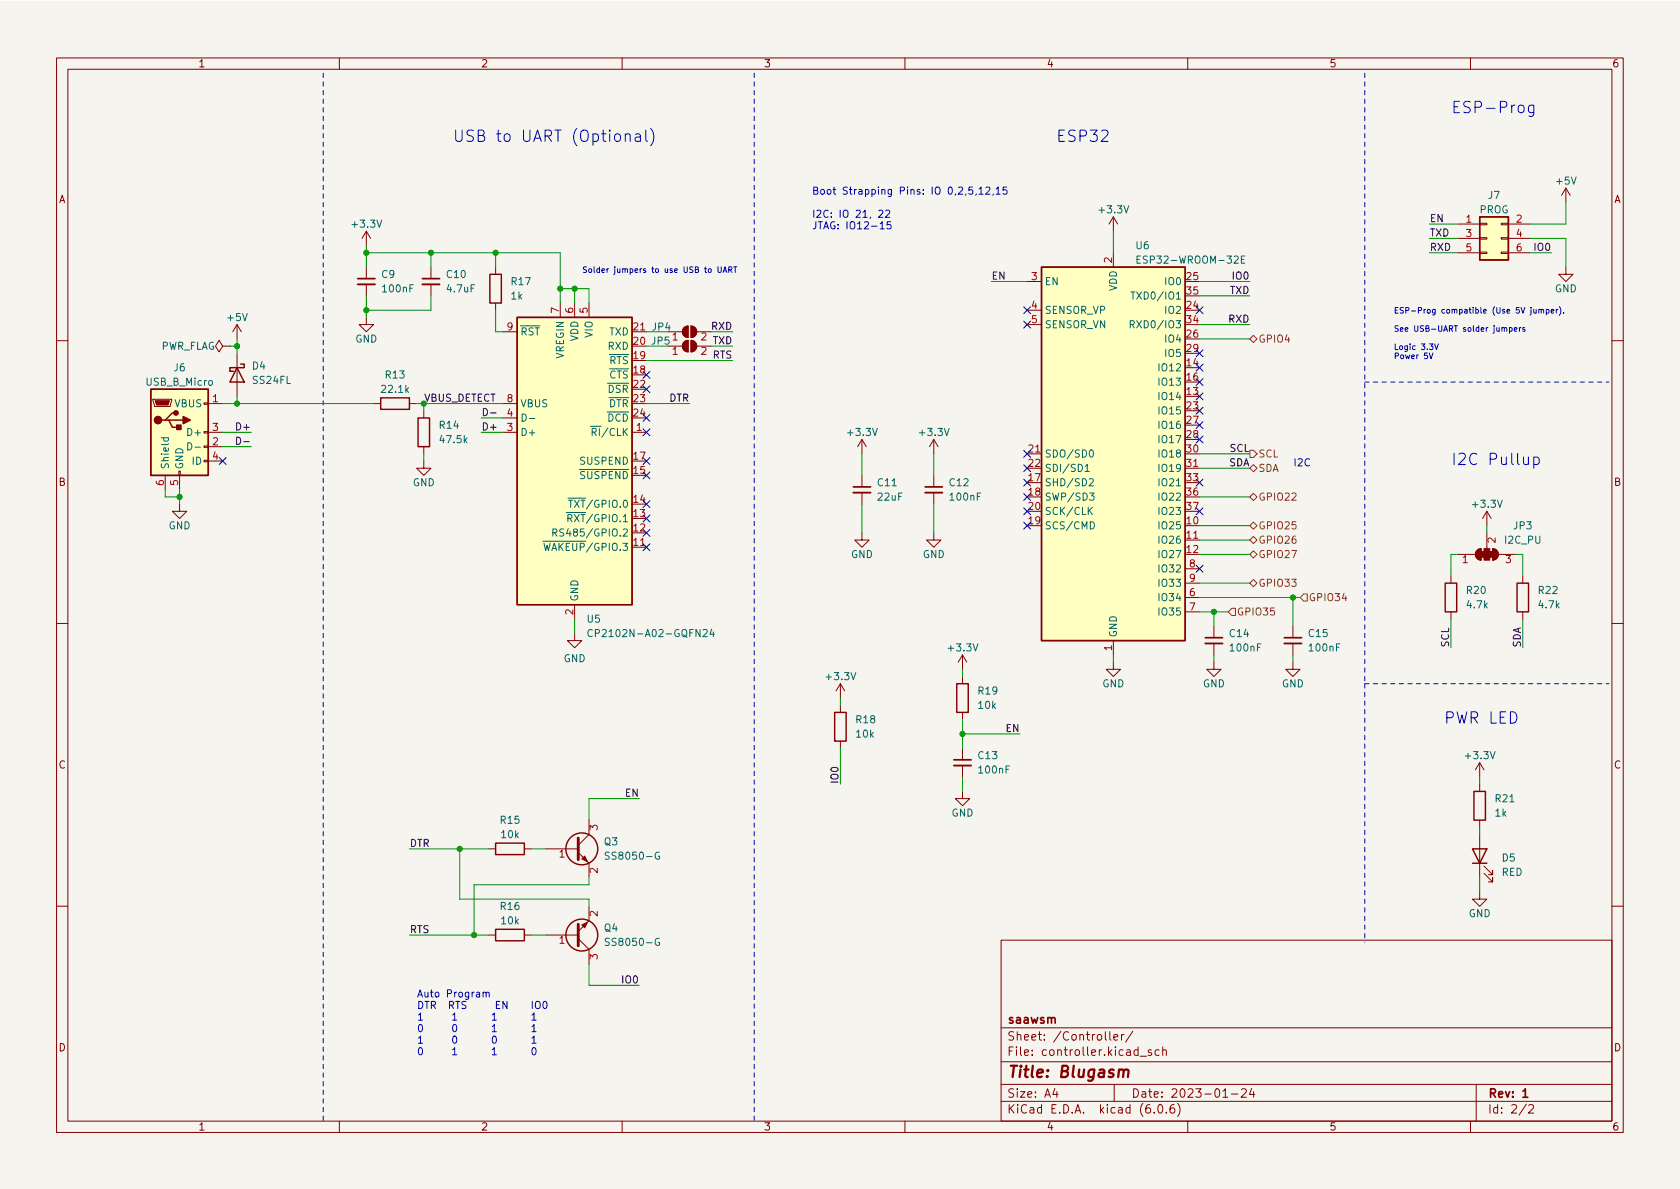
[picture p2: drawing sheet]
<svg xmlns="http://www.w3.org/2000/svg" width="297mm" height="210mm" viewBox="0 0 297 210" stroke-linecap="round" stroke-linejoin="round" font-family="sans-serif">
<path d="M0 .2h297v210.1h-297z" fill="#f5f4ef" stroke="#f5f4ef" stroke-width=".18"/>
<g fill="none" stroke="#840000" stroke-width=".18">
<path d="M10 10.2h277v190.1h-277zM12 12.2h273v186.1h-273zM60 10.2v2M110 10.2v2M160 10.2v2M210 10.2v2M260 10.2v2M196.8 38.3v2.6M196.8 38.3l-.7 1.3M196.8 38.3l.8 1.3M257.8 39.6h3.8M261.6 39.5h1.3v.2h-1.3z"/>
<path d="M265.4 39.5h1.3v.2h-1.3zM266.7 39.6h3.8M276.9 33.3l-.8 1.2M276.9 33.3v2.5M276.9 33.3l.7 1.2M41.9 57.4v2.5M41.9 57.4l-.8 1.3M41.9 57.4l.8 1.3M64.8 56.1v1.3h1.2l-1.2 1.3-1.3-1.3h1.3M64.8 40.9l-.8 1.3M64.8 40.9v2.5M64.8 47.2v2.1"/>
<path d="M64.8 50.3v2M64.8 40.9l.7 1.3M76.2 47.2v2.1M76.2 50.3v2M87.6 47.2v1.3M87.6 53.6v1.3M88.9 58.7h2.5M99.1 53.6v2.5M101.6 53.6v2.5M104.1 53.6v2.5M111.8 58.7h2.5M118.1 58.7h2.5"/>
<path d="M120.9 58l.8-.3v2a1.02 1.02 0 0 1-1-.6 1.02 1.02 0 0 1 .2-1.1zM122.2 57.7a1.02 1.02 0 0 1 1 1 1.02 1.02 0 0 1-1 1zM123.2 58.7h2.5M181.6 49.8h2.5M181.6 54.9h2.5M181.6 57.4h2.5M196.8 44.7v2.5M257.8 42.2h3.8M257.8 44.7h3.8M261.6 44.6h1.3v.2h-1.3zM261.6 42h1.3v.3h-1.3zM265.4 44.6h1.3v.2h-1.3z"/>
<path d="M265.4 42h1.3v.3h-1.3zM266.7 42.2h3.8M266.7 44.7h3.8M276.9 47.2v1.3h1.2l-1.2 1.3-1.3-1.3h1.3M10 60.2h2M27.1 70.6h3.3v.3l-.3 1h-2.8zM36.1 78.9h.7v.2h-.7zM36.1 76.3h.7v.3h-.7zM36.1 71.2h.7v.3h-.7zM36.8 76.4h2.6M36.8 71.4h2.6M36.8 79h2.6"/>
<path d="M39.4 61.2l-.7-1-.6 1 .6 1 .7-1h1.2M40.6 61.2h.1M41.9 62.5v7.6M66 71.4h1.3M72.4 71.4h1.3M74.9 72.6v1.3M74.9 79v1.3M88.9 76.4h2.5M88.9 73.9h2.5M88.9 71.4h2.5M111.8 76.4h2.5M118.1 61.2h2.5"/>
<path d="M120.9 60.5l.8-.3v2a1.02 1.02 0 0 1-1-.6 1.02 1.02 0 0 1 .2-1.1zM122.2 60.2a1.02 1.02 0 0 1 1 1 1.02 1.02 0 0 1-1 1zM123.2 61.2h2.5M152.4 77.7v2.6M152.4 77.7l-.8 1.3M152.4 77.7l.8 1.3M165.1 77.7v2.6M165.1 77.7l-.8 1.3M165.1 77.7l.8 1.3M285 60.2h2M29.2 84.1v2.5M31.6 83.3h.3v.8h-.3z"/>
<path d="M31.7 89.1v1.3h1.3l-1.3 1.3-1.2-1.3h1.2M31.7 84.1v2.5M36.1 81.4h.7v.3h-.7zM36.8 81.5h2.6M74.9 81.5v1.3h1.3l-1.3 1.3-1.2-1.3h1.2M111.8 96.8h2.5M152.4 94.2v1.3h1.3l-1.3 1.3-1.3-1.3h1.3M152.4 84.1v2M152.4 87.1v2M165.1 94.2v1.3h1.3l-1.3 1.3-1.3-1.3h1.3M165.1 84.1v2M165.1 87.1v2"/>
<path d="M181.6 80.3h2.5M209.5 95.5h2.6M209.5 82.8h2.6M257.8 98h3.1M261.2 97.3l.7-.3v2.1a1.02 1.02 0 0 1-1-.7 1.02 1.02 0 0 1 .3-1.1zM262.9 90.4l-.8 1.3M262.9 90.4v2.6M262.9 94.2v2.8M262.9 90.4l.8 1.3M263.9 97a1.02 1.02 0 0 1 1 1 1.02 1.02 0 0 1-1 1.1zM264.9 98h3.1M10 110.2h2"/>
<path d="M101.6 112v1.3h1.3l-1.3 1.2-1.3-1.2h1.3M101.6 106.9v2.6M170.2 115.8v2.6M170.2 119.6v1.3M170.2 115.8l-.8 1.3M170.2 115.8l.7 1.3M196.8 117.1v1.3h1.3l-1.3 1.2-1.2-1.2h1.2M196.8 113.3v2.5M209.5 105.7h2.6M209.5 108.2h2.6M209.5 100.6h2.6M209.5 103.1h2.6"/>
<path d="M214.6 117.1v1.3h-1.2l1.2 1.2 1.3-1.2h-1.3M214.6 110.7v2.1M214.6 113.8v2M228.6 117.1v1.3h-1.3l1.3 1.2 1.3-1.2h-1.3M228.6 110.7v2.1M228.6 113.8v2M256.5 101.8v1.3M256.5 108.2v1.3M269.2 101.8v1.3M269.2 108.2v1.3M285 110.2h2M148.6 120.9l-.8 1.3"/>
<path d="M148.6 120.9v2.5M148.6 124.7v1.3M148.6 131.1v1.2M148.6 120.9l.8 1.3M170.2 139.9v1.3h1.2l-1.2 1.3-1.3-1.3h1.3M170.2 126v1.2M170.2 132.3v2.1M170.2 135.4v2M261.6 134.9v2.5M261.6 138.7v1.2M261.6 134.9l-.7 1.2M261.6 134.9l.8 1.2"/>
<path d="M86.4 150.1h1.2M92.7 150.1h1.3M96.5 150.1h5.7M102.2 150.7l1.9 1.9v2.6M104.1 145v2.6l-1.9 1.9M261.6 157.7v1.3h1.3l-1.3 1.3-1.3-1.3h1.3M261.6 145v1.3M261.6 147.6v7.6M262.4 154.4l1.5 1.6v-.8v.8h-.8M262.4 153.2l1.5 1.5v-.8v.8h-.8M10 160.2h2M86.4 165.3h1.2"/>
<path d="M92.7 165.3h1.3M96.5 165.3h5.7M102.2 166l1.9 1.9v2.5M104.1 160.3v2.5l-1.9 1.9M177 166.3h108v32h-108zM285 160.2h2M60 198.3v2M110 198.3v2M160 198.3v2M177 194.8h108M177 191.8h108M177 187.8h108"/>
<path d="M177 181.8h108M186.5 192.5l-.4 1h1M186.9 193v1M195.4 182.4v1.3l.2 .2M196.2 182.4v1.3l.2 .2M196.9 183.4l.7-.1v-.3l-.5-.1-.2 .2 .1 .8h.6M197 191.8v3M198.3 182.9v1M198.7 182.9l-.3 .1-.1 .2M200.3 182.4l-1.3 1.9M201.6 186.8h1.1M203.6 185.7l-.4-.1-.2 .2 .1 .3 .5 .1v.4h-.6"/>
<path d="M204.1 196.7v.1M204.9 195.4l.2-.1a.81 .81 0 0 1 .6 .7 .81 .81 0 0 1-.3 .8h-.2a.81 .81 0 0 1-.6-.6 .81 .81 0 0 1 .3-.8zM204.9 185.7l-.4-.1-.3 .3v.4l.2 .3h.5M205.6 185.8l.2-.2 .3 .1 .1 .9M205.6 185.1v1.5M206.2 196.7v.1M207.6 195.3a.59 .59 0 0 0-.7 .7v.5l.1 .3h.4l.2-.1 .1-.5-.1-.2-.5-.1-.2 .3M208.2 195.1a1.72 1.72 0 0 1 0 2.3M210 198.3v2M216.2 194h.9M217.7 193.5h1.2M219.5 192.7l.6-.2 .2 .2 .1 .3-1 1h1"/>
<path d="M221.3 192.5l-.4 1h1M221.6 193v1M260 198.3v2M261 191.8v6.5M269.9 195.3l-1.3 1.9M270.3 195.5l.6-.2 .2 .2 .1 .3-1 1h1"/>
</g>
<path d="M63.2 49.3h3.1M74.7 49.3h3M150.9 86.1h3M163.6 86.1h3M213.1 112.8h3.1M227.1 112.8h3M168.7 134.4h3M269.3 193l.4-.5v1.5M269.3 194h.8" fill="none" stroke="#840000" stroke-width=".3"/>
<path d="M197.8 189.3a.49 .49 0 0 1 .9 .1l-.1 1.1M198.7 189.4a.5 .5 0 0 1 .8-.2l-.1 1.3" fill="none" stroke="#840000" stroke-width=".4"/>
<g fill="#840000" stroke="#840000" stroke-width=".18">
<path d="M120.9 60.5l.8-.3v2a1.02 1.02 0 0 1-1-.6 1.02 1.02 0 0 1 .2-1.1z"/>
<path d="M122.2 60.2a1.02 1.02 0 0 1 1 1 1.02 1.02 0 0 1-1 1z"/>
<path d="M102.9 163.6l1-.5-.5 1z"/>
<path d="M102.9 151.9l.5-.5 .5 1z"/>
<path d="M27.4 70.9h2.6l-.3 .7h-2z"/>
<path d="M120.9 58l.8-.3v2a1.02 1.02 0 0 1-1-.6 1.02 1.02 0 0 1 .2-1.1z"/>
<path d="M122.2 57.7a1.02 1.02 0 0 1 1 1 1.02 1.02 0 0 1-1 1z"/>
<path d="M261.9 97.5h.5v1h-.5z"/>
<path d="M261.2 97.3l.7-.3v2.1a1.02 1.02 0 0 1-1-.7 1.02 1.02 0 0 1 .3-1.1z"/>
<path d="M262.4 97h1v2.1h-1z"/>
<path d="M263.4 97.5h.5v1h-.5z"/>
<path d="M263.9 97a1.02 1.02 0 0 1 1 1 1.02 1.02 0 0 1-1 1.1z"/>
</g>
<path d="M63.2 50.3h3.1M74.7 50.3h3M150.9 87.1h3M163.6 87.1h3M213.1 113.8h3.1M227.1 113.8h3M168.7 135.4h3" fill="none" stroke="#840000" stroke-width=".33"/>
<g fill="#ffffc2" stroke="#ffffc2" stroke-width=".18">
<path d="M184.1 47.2h25.4v66.1h-25.4z"/>
<path d="M91.4 56.1h20.4v50.8h-20.4z"/>
<path d="M261.6 38.3h5.1v7.7h-5.1z"/>
<path d="M26.7 68.8h10.1v15.3h-10.1z"/>
</g>
<g fill="none" stroke="#840000" stroke-width=".25">
<path d="M261.6 38.3h5.1v7.7h-5.1zM86.6 48.5h2v5.1h-2zM91.4 56.1h20.4v50.8h-20.4zM184.1 47.2h25.4v66.1h-25.4zM26.7 68.8h10.1v15.3h-10.1zM29.2 74.3h.6l.7 1.3h1.2M29.8 74.3h2.6M31.1 73h-.6l-1.3 1.3h-.6M41.9 65l1.3 2.6h-2.6zM42.5 64.4h.7v.6h-2.6v.7h.7M67.3 70.4h5.1v2h-5.1zM73.9 73.9h2v5.1h-2z"/>
<path d="M255.5 103.1h2.1v5.1h-2.1zM268.2 103.1h2.1v5.1h-2.1zM147.6 126h2v5.1h-2zM169.2 120.9h2v5.1h-2zM260.6 139.9h2v5.1h-2zM87.6 149.1h5.1v2h-5.1zM260.3 150.1h2.6l-1.3 2.5zM260.3 152.6h2.6M87.6 164.3h5.1v2.1h-5.1z"/>
<circle cx="102.9" cy="150.1" r="2.82"/>
<circle cx="102.9" cy="165.3" r="2.82"/>
</g>
<g fill="none" stroke="#006464" stroke-width=".18">
<path d="M199.8 57.4l.6-.1 .2-.2-.1-.3-.7-.1v1.3M200 51.6h.7M200.1 57.4l.5 .6M200.3 51.6v1.3M201 45.9h.5M201.6 45.3h-.6v1.2h.6M219.5 45.9h.4M220.1 45.3h-.6v1.2h.6M28.5 77.4h1.3M29 77.4l-.1 .4 .3 .2 .5-.1v-.5M33.2 78.3a.64 .64 0 0 1 .7 .6 .64 .64 0 0 1-.7 .7zM34.5 79.1h.9"/>
<path d="M92.3 73.2a.64 .64 0 0 1 .8 .6 .64 .64 0 0 1-.8 .7zM93.6 74h1M192.7 79.7l.2-.1a.68 .68 0 0 1 .4 .6 .68 .68 0 0 1-.4 .6l-.2-.1-.1-.4zM97.8 94.2l.6-.1 .1-.1-.1-.3-.6-.2v1.3M98.1 94.2l.4 .6M99.7 93.6l-.5-.1-.2 .2v.3l.6 .3 .1 .3-.3 .2-.4-.1M191.9 82.5l.3-.4v1.3M191.9 83.4h.7M192.6 84.8l.5-.2 .2 .4-.8 .9h.8M192.6 90.3l.5 .7M192.7 87.2h.7l-.4 .5 .4 .1v.5l-.2 .2-.5-.2M192.8 92.3a.64 .64 0 0 1 .7 .6 .64 .64 0 0 1-.7 .6z"/>
<path d="M193.1 89.7l-.7 .7M104.7 111.4a.6 .6 0 0 0-.8 .5 .6 .6 0 0 0 .6 .7l.2-.1M125.8 111.3l-.3 .9h.8M126.1 111.7v.9M107.7 150.7h-.5l-.1 .1v.4l.5 .2 .1 .3-.2 .3-.5-.1M116.6 150.7a.59 .59 0 0 0-.8 .6 .59 .59 0 0 0 .8 .6v-.5h-.2M107.7 166l-.5-.1-.1 .1v.4l.5 .2 .1 .4-.2 .2-.5-.1M116.6 166a.59 .59 0 0 0-.8 .6 .59 .59 0 0 0 .8 .5v-.5h-.2"/>
</g>
<path d="M102.2 148.2v3.8M102.2 163.4v3.9" fill="none" stroke="#840000" stroke-width=".51"/>
<g fill="#840000" stroke="#840000" stroke-width=".25">
<path d="M32.4 73.7l1.3 .6-1.3 .6z"/>
<path d="M31.2 75.2h.8v.7h-.8z"/>
<circle cx="27.9" cy="74.3" r=".63"/>
<circle cx="31.1" cy="73" r=".38"/>
</g>
<path d="M221 59.9l.6-.6 .6 .6-.6 .7zM221 79.6h.6l.6 .7-.6 .6h-.6zM221 98l.6-.6 .6 .6-.6 .7zM221 95.5l.6-.6 .6 .6-.6 .6zM221 87.9l.6-.7 .6 .7-.6 .6zM221 93l.6-.7 .6 .7-.6 .6zM221 82.8l.6-.6 .6 .6-.6 .6zM217.8 107.6h.6v1.2h-.6l-.6-.6zM221 103.1l.6-.6 .6 .6-.6 .7zM229.9 105.7l.6-.7h.6v1.3h-.6z" fill="none" stroke="#725600" stroke-width=".18"/>
<path d="M41.8 77.3a.64 .64 0 0 1 .8 .6 .64 .64 0 0 1-.8 .7zM43.1 78.1h1M85.5 72.2a.64 .64 0 0 1 .7 .7 .64 .64 0 0 1-.7 .6zM86.7 73h1" fill="none" stroke="#0f0f0f" stroke-width=".18"/>
<g fill="none" stroke="#0000c2" stroke-width=".18">
<path d="M271.2 18.6v1.6a.54 .54 0 0 1-.9 .3M271.2 18.7l-.6-.1-.4 .4v.5l.2 .3 .2 .1 .6-.1M110.6 23.9a.5 .5 0 0 1 .8 .1v1M112.4 23.8l.2-.1 .5 .1 .1 1.2M113.2 24.1l-.6 .1a.39 .39 0 0 0-.3 .4 .39 .39 0 0 0 .3 .4l.6-.1M114.2 23v1.7l.3 .3M115 22.7a2.29 2.29 0 0 1 0 3.1M155.4 37.3l.5-.1 .2 .3-.8 .9h.8M155.6 39.6l.4-.4v1.3M156.6 37.3l.5-.1 .2 .3-.8 .9h.8M157.5 39.2h-.6l-.1 .6 .2-.1 .4 .1 .2 .1-.1 .5-.2 .1-.5-.1M171.9 33.1h-.6v.6l.2-.1h.4l.1 .2-.1 .4-.1 .1-.5-.1"/>
<path d="M172.6 34.3l-.1 .2M173.1 33.4l.4-.3v1.2M173.1 34.3h.7M174.3 33.2l.5-.1 .2 .3-.8 .9h.8M175.6 34.3l-.1 .2M176.1 33.4l.4-.3v1.2M176.1 34.3h.7M178 33.1h-.6l-.1 .6 .2-.1h.4l.2 .2-.1 .4-.2 .1-.5-.1M126.9 47.2v.8l.2 .2 .4-.2v-.8M127.9 48.2l.3-1 .3 1M127.9 47.9h.5M128.9 47.7h.4l.1-.4-.5-.1v1"/>
<path d="M129.1 47.7l.3 .5M129.7 47.2h.6M130 47.2v1M155.6 40.5h.7M266 58.1l.1-.2 .3 .1v.6M266.9 58l.3-.1 .2 .2-.1 .4h-.4M266.9 57.9v1M267.7 58.3l.5-.1v-.2l-.3-.1-.2 .2 .1 .4h.4M268.6 57.9v.7M268.9 57.9l-.3 .2M269.6 58l-.2-.1-.2 .2 .1 .1 .3 .1v.2h-.4M271.2 54.7v.6h.4"/>
<path d="M271.6 54.7v.7M272.1 54.8h.4v.6M272.1 54.7v.7M272.5 54.9l.1-.2 .3 .1v.6M273.4 54.8l.3-.1 .2 .2-.1 .4h-.4M273.4 54.7v1M274.3 55l.4-.1v-.1l-.3-.1-.1 .2v.4h.4M275.2 54.7v.7M275.5 54.7l-.3 .2M275.7 54.2a1.14 1.14 0 0 1 0 1.6M276.5 55.3v.1M252.7 62.4l.3 1 .4-1"/>
<path d="M253.6 60.8l.4 1 .3-1M271.2 80.9l.6-.1 .3 .4v.6l-.1 .3-.2 .1-.6-.1M271.2 80.8v2M80 179.5l.4-.4v1.3M82.4 177.1h-.5l-.2 .2 .1 .3 .5 .3v.3l-.2 .1h-.4M85.4 175.6l.2-.1h.3l.1 .8M85.4 175.5v.8M86 175.6l.1-.1h.3l.1 .8M87 179.5l.4-.4v1.3M87.8 177.7h.4M88.4 177.1h-.6v1.2h.6M89.6 177.1v1.2l-.7-1.2v1.2"/>
<path d="M94.1 179.5l.3-.4v1.3M94.1 177.1v1.2M94.7 177.3l.3-.2a.43 .43 0 0 1 .5 .4v.4a.42 .42 0 0 1-.4 .5 .42 .42 0 0 1-.4-.5zM96.1 177.2l.2-.1a.68 .68 0 0 1 .4 .6 .68 .68 0 0 1-.4 .6l-.2-.1-.1-.3zM80 185.6l.4-.3v1.2M80 180.4h.8M80 186.5h.8M80.2 181.2h.1a.68 .68 0 0 1 .5 .6 .68 .68 0 0 1-.5 .6 .84 .84 0 0 1-.1-1.2zM80.2 183.3l.1-.1a.68 .68 0 0 1 .5 .6 .68 .68 0 0 1-.5 .7 .84 .84 0 0 1-.1-1.2zM87 181.5l.4-.3v1.2M87 185.6l.4-.3v1.2M87 180.4h.8"/>
<path d="M87 182.4h.8M87 186.5h.8M87.2 183.3l.1-.1a.68 .68 0 0 1 .5 .6 .68 .68 0 0 1-.5 .7l-.1-.1-.2-.4zM94.1 181.5l.3-.3v1.2M94.1 183.6l.3-.4v1.3M94.1 180.4h.7M94.1 182.4h.7M94.1 184.5h.7M94.2 185.4l.2-.1a.68 .68 0 0 1 .4 .6 .68 .68 0 0 1-.4 .6l-.2-.1-.1-.4z"/>
</g>
<path d="M57.1 12.9v185.5M133.3 12.9v185.5M241.3 12.9v108M241.3 67.6h43.2M241.3 120.9h43.2M241.3 120.9v45.7" fill="none" stroke="#0000c2" stroke-width=".18" stroke-dasharray=".8 .8"/>
<g fill="none" stroke="#009600" stroke-width=".18">
<path d="M252.7 39.6h5.1M276.9 35.8v3.8h-6.4M41.9 59.9v2.6M64.8 44.7h34.3v8.9M64.8 43.4v3.8M64.8 52.3v3.8M76.2 44.7v2.5M76.2 52.3v2.6h-11.4M87.6 54.9v3.8h1.3M87.6 44.7v2.5M99.1 51h5v2.6M101.6 51v2.6"/>
<path d="M114.3 58.7h3.8M125.7 58.7h3.8M175.3 49.8h6.3M196.8 40.9v3.8M212.1 49.8h8.9M212.1 59.9h8.9M212.1 52.3h8.9M212.1 57.4h8.9M252.7 44.7h5.1M252.7 42.2h5.1M270.5 44.7h3.8M270.5 42.2h6.4v5"/>
<path d="M39.4 71.4h26.6M39.4 76.4h5M39.4 79h5M40.6 61.2h1.3M41.9 70.1v1.3M73.7 71.4h15.2M74.9 71.4v1.2M85.1 76.4h3.8M85.1 73.9h3.8M114.3 61.2h3.8M114.3 63.7h15.2M114.3 71.4h7.6"/>
<path d="M125.7 61.2h3.8M29.2 86.6v1.3h2.5M31.7 86.6v2.5M74.9 80.3v1.2M152.4 80.3v3.8M152.4 89.1v5.1M165.1 80.3v3.8M165.1 89.1v5.1M212.1 95.5h8.9M212.1 87.9h8.9M212.1 98h8.9M212.1 82.8h8.9"/>
<path d="M212.1 93h8.9M212.1 80.3h8.9M257.8 98h-1.3v3.8M262.9 93v1.2M268 98h1.2v3.8M101.6 109.5v2.5M170.2 118.4v1.2M196.8 115.8v1.3M212.1 108.2h5.1M212.1 103.1h8.9M212.1 105.7h17.8M214.6 108.2v2.5"/>
<path d="M214.6 115.8v1.3M228.6 105.7v5M228.6 115.8v1.3M256.5 109.5v5M269.2 109.5v5M148.6 123.4v1.3M148.6 132.3v6.4M170.2 127.2v5.1M170.2 137.4v2.5M170.2 129.8h10.1M261.6 137.4v1.3M72.4 150.1h14"/>
<path d="M81.3 150.1v8.9h22.8v1.3M94 150.1h2.5M104.1 155.2v1.3h-20.3v8.8M113 141.2h-8.9v3.8M261.6 146.3v1.3M261.6 155.2v2.5M72.4 165.3h14M94 165.3h2.5M104.1 170.4v3.8h8.9"/>
</g>
<g fill="none" stroke="#000084" stroke-width=".18">
<path d="M181 54.2l1.2 1.3M181 56.8l1.2 1.2M182.2 54.2l-1.2 1.3M182.2 56.8l-1.2 1.2M211.5 54.2l1.2 1.3M212.7 54.2l-1.2 1.3M113.7 65.7l1.2 1.2M113.7 75.8l1.2 1.3M113.7 73.3l1.2 1.2M113.7 68.2l1.2 1.2M114.9 65.7l-1.2 1.2M114.9 75.8l-1.2 1.3"/>
<path d="M114.9 73.3l-1.2 1.2M114.9 68.2l-1.2 1.2M181 79.6l1.2 1.3M182.2 79.6l-1.2 1.3M211.5 77.1l1.2 1.2M211.5 66.9l1.2 1.3M211.5 72l1.2 1.2M211.5 74.6l1.2 1.2M211.5 69.5l1.2 1.2M211.5 61.9l1.2 1.2M211.5 64.4l1.2 1.2M212.7 61.9l-1.2 1.2"/>
<path d="M212.7 77.1l-1.2 1.2M212.7 66.9l-1.2 1.3M212.7 72l-1.2 1.2M212.7 74.6l-1.2 1.2M212.7 69.5l-1.2 1.2M212.7 64.4l-1.2 1.2M38.8 80.9l1.2 1.2M40 80.9l-1.2 1.2M113.7 91.1l1.2 1.2M113.7 96.2l1.2 1.2M113.7 83.5l1.2 1.2M113.7 80.9l1.2 1.2"/>
<path d="M113.7 88.5l1.2 1.3M113.7 93.6l1.2 1.2M114.9 91.1l-1.2 1.2M114.9 96.2l-1.2 1.2M114.9 83.5l-1.2 1.2M114.9 80.9l-1.2 1.2M114.9 88.5l-1.2 1.3M114.9 93.6l-1.2 1.2M181 89.8l1.2 1.2M181 92.3l1.2 1.3M181 87.3l1.2 1.2M181 84.7l1.2 1.2"/>
<path d="M181 82.2l1.2 1.2M182.2 89.8l-1.2 1.2M182.2 92.3l-1.2 1.3M182.2 87.3l-1.2 1.2M182.2 84.7l-1.2 1.2M182.2 82.2l-1.2 1.2M211.5 89.8l1.2 1.2M211.5 100l1.2 1.2M211.5 84.7l1.2 1.2M212.7 89.8l-1.2 1.2M212.7 100l-1.2 1.2M212.7 84.7l-1.2 1.2"/>
</g>
<g fill="#009600" stroke="#009600" stroke-width=".18">
<circle cx="99.1" cy="51" r=".46"/>
<circle cx="101.6" cy="51" r=".46"/>
<circle cx="170.2" cy="129.8" r=".46"/>
<circle cx="41.9" cy="71.4" r=".46"/>
<circle cx="31.7" cy="87.9" r=".46"/>
<circle cx="41.9" cy="61.2" r=".46"/>
<circle cx="81.3" cy="150.1" r=".46"/>
<circle cx="83.8" cy="165.3" r=".46"/>
<circle cx="214.6" cy="108.2" r=".46"/>
<circle cx="228.6" cy="105.7" r=".46"/>
<circle cx="76.2" cy="44.7" r=".46"/>
<circle cx="64.8" cy="44.7" r=".46"/>
<circle cx="64.8" cy="54.9" r=".46"/>
<circle cx="87.6" cy="44.7" r=".46"/>
</g>
<g font-size="2.8" fill="#0000c2">
<text x="256.5" y="20">ESP-Prog</text>
<text x="80" y="25.1">USB to UART (Optional)</text>
<text x="186.7" y="25.1">ESP32</text>
<text x="256.5" y="82.2">I2C Pullup</text>
<text x="255.3" y="128">PWR LED</text>
</g>
<text font-size="2.8" fill="#840000" x="178" y="190.6">Title: Blugasm</text>
<g font-size="2.1" fill="#840000">
<text x="178" y="184">Sheet: /Controller/</text>
<text x="178" y="181">saawsm</text>
<text x="178" y="186.7">File: controller.kicad_sch</text>
<text x="178" y="196.9">KiCad E.D.A. kicad (6.0.6)</text>
<text x="178" y="194.1">Size: A4</text>
<text x="200" y="194.1">Date: 2023-01-24</text>
<text x="263" y="194.1">Rev: 1</text>
<text x="263" y="196.9">Id: 2/2</text>
</g>
<g font-size="1.8" fill="#840000">
<text x="35" y="11.9">1</text>
<text x="85" y="11.9">2</text>
<text x="135" y="11.9">3</text>
<text x="185" y="11.9">4</text>
<text x="235" y="11.9">5</text>
<text x="285" y="11.9">6</text>
<text x="10.3" y="35.9">A</text>
<text x="285.3" y="35.9">A</text>
<text x="10.3" y="85.9">B</text>
<text x="285.3" y="85.9">B</text>
<text x="10.3" y="135.9">C</text>
<text x="285.3" y="135.9">C</text>
<text x="10.3" y="185.9">D</text>
<text x="285.3" y="185.9">D</text>
<text x="35" y="199.9">1</text>
<text x="85" y="199.9">2</text>
<text x="135" y="199.9">3</text>
<text x="185" y="199.9">4</text>
<text x="235" y="199.9">5</text>
<text x="285" y="199.9">6</text>
</g>
<g font-size="1.8" fill="#0000c2">
<text x="143.5" y="34.4">Boot Strapping Pins: IO 0,2,5,12,15</text>
<text x="143.5" y="38.5">I2C: IO 21, 22</text>
<text x="143.5" y="40.5">JTAG: IO12-15</text>
<text x="228.6" y="82.4">I2C</text>
<text x="73.7" y="176.4">Auto Program</text>
<text x="73.7" y="178.4">DTR RTS</text>
<text x="73.7" y="180.5">1</text>
<text x="73.7" y="182.5">0</text>
<text x="73.7" y="184.5">1</text>
<text x="73.7" y="186.6">0</text>
</g>
<g font-size="1.8" fill="#006464">
<text x="263.2" y="35.2">J7</text>
<text x="275.3" y="32.6">+5V</text>
<text x="62.4" y="40.3">+3.3V</text>
<text x="194.5" y="37.7">+3.3V</text>
<text x="261.6" y="37.7">PROG</text>
<text x="200.9" y="44.1">U6</text>
<text x="202" y="46.6">ESP32-WROOM-32E</text>
<text x="67.5" y="49.1">C9</text>
<text x="67.8" y="51.7">100nF</text>
<text x="79" y="49.1">C10</text>
<text x="79.1" y="51.7">4.7uF</text>
<text x="90.4" y="53">1k</text>
<text x="90.5" y="50.4">R17</text>
<text x="184.7" y="50.4">EN</text>
<text x="197.5" y="51.5" transform="rotate(-90 197.5 51.5)">VDD</text>
<text x="201.2" y="53">TXD0/IO1</text>
<text x="206.2" y="50.4">IO0</text>
<text x="274.9" y="51.7">GND</text>
<text x="40.3" y="56.8">+5V</text>
<text x="91.9" y="59.3">~{RST}</text>
<text x="104.8" y="59.7" transform="rotate(-90 104.8 59.7)">VIO</text>
<text x="107.7" y="59.3">TXD</text>
<text x="115.4" y="58.4">JP4</text>
<text x="184.7" y="55.5">SENSOR_VP</text>
<text x="184.7" y="58">SENSOR_VN</text>
<text x="201" y="58">RXD0/IO3</text>
<text x="206.2" y="55.5">IO2</text>
<text x="28.3" y="61.8">PWR_FLAG</text>
<text x="30.8" y="65.7">J6</text>
<text x="44.6" y="65.3">D4</text>
<text x="62.8" y="60.6">GND</text>
<text x="99.7" y="63.4" transform="rotate(-90 99.7 63.4)">VREGIN</text>
<text x="102.2" y="60.4" transform="rotate(-90 102.2 60.4)">VDD</text>
<text x="106.3" y="64.4">~{RTS}</text>
<text x="107.5" y="61.8">RXD</text>
<text x="205.2" y="65.7">IO12</text>
<text x="206.2" y="60.6">IO4</text>
<text x="206.2" y="63.1">IO5</text>
<text x="25.9" y="68.2">USB_B_Micro</text>
<text x="44.8" y="67.9">SS24FL</text>
<text x="67.6" y="69.5">22.1k</text>
<text x="68.2" y="66.9">R13</text>
<text x="106.1" y="69.5">~{DSR}</text>
<text x="106.3" y="66.9">~{CTS}</text>
<text x="205.2" y="70.7">IO14</text>
<text x="205.2" y="68.2">IO13</text>
<text x="30.9" y="72">VBUS</text>
<text x="33.5" y="77.1">D+</text>
<text x="77.8" y="75.8">R14</text>
<text x="91.9" y="77.1">D+</text>
<text x="91.9" y="72">VBUS</text>
<text x="104" y="77.1">~{RI}/CLK</text>
<text x="106" y="74.5">~{DCD}</text>
<text x="106.2" y="72">~{DTR}</text>
<text x="150.1" y="77.1">+3.3V</text>
<text x="162.8" y="77.1">+3.3V</text>
<text x="205.2" y="73.3">IO15</text>
<text x="205.2" y="75.8">IO16</text>
<text x="29.8" y="83.1" transform="rotate(-90 29.8 83.1)">Shield</text>
<text x="32.4" y="83.1" transform="rotate(-90 32.4 83.1)">GND</text>
<text x="34" y="82.2">ID</text>
<text x="78" y="78.4">47.5k</text>
<text x="102.7" y="82.2">SUSPEND</text>
<text x="184.7" y="80.9">SDO/SD0</text>
<text x="184.7" y="83.4">SDI/SD1</text>
<text x="205.2" y="78.4">IO17</text>
<text x="205.2" y="80.9">IO18</text>
<text x="205.2" y="83.4">IO19</text>
<text x="73" y="86">GND</text>
<text x="100.1" y="89.8">~{TXT}/GPIO.0</text>
<text x="101.3" y="84.7">~{SUSPEND}</text>
<text x="155.2" y="86">C11</text>
<text x="155.3" y="88.5">22uF</text>
<text x="167.9" y="86">C12</text>
<text x="168.1" y="88.5">100nF</text>
<text x="184.7" y="86">SHD/SD2</text>
<text x="184.7" y="88.5">SWP/SD3</text>
<text x="205.2" y="86">IO21</text>
<text x="205.2" y="88.5">IO22</text>
<text x="260.6" y="89.8">+3.3V</text>
<text x="29.8" y="93.6">GND</text>
<text x="99.5" y="94.9">RS485/GPIO.2</text>
<text x="99.9" y="92.3">~{RXT}/GPIO.1</text>
<text x="184.7" y="93.6">SCS/CMD</text>
<text x="184.7" y="91.1">SCK/CLK</text>
<text x="205.2" y="93.6">IO25</text>
<text x="205.2" y="91.1">IO23</text>
<text x="267.7" y="93.6">JP3</text>
<text x="95.6" y="97.4">~{WAKEUP}/GPIO.3</text>
<text x="150.4" y="98.7">GND</text>
<text x="163.1" y="98.7">GND</text>
<text x="205.2" y="96.1">IO26</text>
<text x="205.2" y="98.7">IO27</text>
<text x="205.2" y="101.2">IO32</text>
<text x="266.1" y="96.1">I2C_PU</text>
<text x="102.2" y="106.4" transform="rotate(-90 102.2 106.4)">GND</text>
<text x="205.2" y="106.3">IO34</text>
<text x="205.2" y="103.8">IO33</text>
<text x="259.4" y="105">R20</text>
<text x="259.5" y="107.6">4.7k</text>
<text x="272.1" y="105">R22</text>
<text x="272.2" y="107.6">4.7k</text>
<text x="103.8" y="110.1">U5</text>
<text x="105.5" y="112.6">CP2102N-A02-GQFN24</text>
<text x="197.5" y="112.8" transform="rotate(-90 197.5 112.8)">GND</text>
<text x="205.2" y="108.8">IO35</text>
<text x="217.5" y="112.6">C14</text>
<text x="231.4" y="112.6">C15</text>
<text x="99.6" y="117.1">GND</text>
<text x="167.8" y="115.2">+3.3V</text>
<text x="217.6" y="115.2">100nF</text>
<text x="231.6" y="115.2">100nF</text>
<text x="146.3" y="120.3">+3.3V</text>
<text x="173" y="122.8">R19</text>
<text x="173" y="125.3">10k</text>
<text x="194.9" y="121.5">GND</text>
<text x="212.7" y="121.5">GND</text>
<text x="226.6" y="121.5">GND</text>
<text x="151.4" y="127.9">R18</text>
<text x="151.5" y="130.4">10k</text>
<text x="173" y="134.2">C13</text>
<text x="173.2" y="136.8">100nF</text>
<text x="259.3" y="134.2">+3.3V</text>
<text x="264.5" y="141.9">R21</text>
<text x="88.5" y="145.7">R15</text>
<text x="88.7" y="148.2">10k</text>
<text x="106.8" y="149.5">Q3</text>
<text x="168.2" y="144.4">GND</text>
<text x="264.4" y="144.4">1k</text>
<text x="107.7" y="152">SS8050-G</text>
<text x="265.5" y="154.9">RED</text>
<text x="265.6" y="152.3">D5</text>
<text x="88.5" y="160.9">R16</text>
<text x="88.7" y="163.4">10k</text>
<text x="106.8" y="164.7">Q4</text>
<text x="107.7" y="167.3">SS8050-G</text>
<text x="259.7" y="162.2">GND</text>
</g>
<g font-size="1.8" fill="#0f0f0f">
<text x="252.7" y="41.8">TXD</text>
<text x="252.7" y="39.3">EN</text>
<text x="252.7" y="44.3">RXD</text>
<text x="271.5" y="44.3">IO0</text>
<text x="175.3" y="49.4">EN</text>
<text x="217.4" y="52">TXD</text>
<text x="218.1" y="49.4">IO0</text>
<text x="125.8" y="58.3">RXD</text>
<text x="217.2" y="57">RXD</text>
<text x="126" y="60.9">TXD</text>
<text x="126" y="63.4">RTS</text>
<text x="118.3" y="71">DTR</text>
<text x="42.1" y="76.1">D+</text>
<text x="85.1" y="76.1">D+</text>
<text x="217.2" y="82.4">SDA</text>
<text x="217.4" y="79.9">SCL</text>
<text x="256.2" y="114.5" transform="rotate(-90 256.2 114.5)">SCL</text>
<text x="268.9" y="114.5" transform="rotate(-90 268.9 114.5)">SDA</text>
<text x="177.9" y="129.4">EN</text>
<text x="110.6" y="140.9">EN</text>
<text x="148.2" y="138.7" transform="rotate(-90 148.2 138.7)">IO0</text>
<text x="72.4" y="149.8">DTR</text>
<text x="72.4" y="165">RTS</text>
<text x="110.2" y="173.9">IO0</text>
</g>
<g font-size="1.8" fill="#a90000">
<text x="259.2" y="39.4">1</text>
<text x="259.2" y="41.9">3</text>
<text x="268.1" y="39.4">2</text>
<text x="268.1" y="41.9">4</text>
<text x="196.6" y="46.5" transform="rotate(-90 196.6 46.5)">2</text>
<text x="259.2" y="44.4">5</text>
<text x="268.1" y="44.4">6</text>
<text x="182.4" y="49.5">3</text>
<text x="209.8" y="49.5">25</text>
<text x="209.8" y="52.1">35</text>
<text x="89.7" y="58.4">9</text>
<text x="98.8" y="55.4" transform="rotate(-90 98.8 55.4)">7</text>
<text x="101.3" y="55.4" transform="rotate(-90 101.3 55.4)">6</text>
<text x="103.9" y="55.4" transform="rotate(-90 103.9 55.4)">5</text>
<text x="112" y="58.4">21</text>
<text x="182.4" y="54.6">4</text>
<text x="182.4" y="57.1">5</text>
<text x="209.8" y="54.6">24</text>
<text x="209.8" y="59.7">26</text>
<text x="209.8" y="57.1">34</text>
<text x="112" y="63.5">19</text>
<text x="112" y="61">20 JP5</text>
<text x="118.9" y="62.7">1</text>
<text x="118.9" y="60.2">1</text>
<text x="124" y="62.7">2</text>
<text x="124" y="60.2">2</text>
<text x="209.8" y="64.8">14</text>
<text x="209.8" y="62.2">29</text>
<text x="37.6" y="71.1">1</text>
<text x="89.7" y="71.1">8</text>
<text x="112" y="66">18</text>
<text x="112" y="68.6">22</text>
<text x="112" y="71.1">23</text>
<text x="209.8" y="69.8">13</text>
<text x="209.8" y="67.3">16</text>
<text x="37.6" y="76.2">3</text>
<text x="89.7" y="76.2">3</text>
<text x="89.7" y="73.7">4</text>
<text x="112" y="73.7">24</text>
<text x="112.5" y="76.2">1</text>
<text x="209.8" y="72.4">23</text>
<text x="209.8" y="74.9">27</text>
<text x="209.8" y="77.5">28</text>
<text x="37.6" y="78.7">2</text>
<text x="37.6" y="81.3">4</text>
<text x="112" y="83.8">15</text>
<text x="112" y="81.3">17</text>
<text x="181.9" y="80">21</text>
<text x="181.9" y="82.5">22</text>
<text x="209.8" y="80">30</text>
<text x="209.8" y="82.5">31</text>
<text x="29" y="85.8" transform="rotate(-90 29 85.8)">6</text>
<text x="31.5" y="85.8" transform="rotate(-90 31.5 85.8)">5</text>
<text x="112" y="88.9">14</text>
<text x="181.9" y="85.1">17</text>
<text x="181.9" y="87.6">18</text>
<text x="209.8" y="85.1">33</text>
<text x="209.8" y="87.6">36</text>
<text x="112" y="94">12</text>
<text x="112" y="91.4">13</text>
<text x="181.9" y="92.7">19</text>
<text x="181.9" y="90.2">20</text>
<text x="209.8" y="92.7">10</text>
<text x="209.8" y="95.2">11</text>
<text x="209.8" y="90.2">37</text>
<text x="264.4" y="96" transform="rotate(-90 264.4 96)">2</text>
<text x="112" y="96.5">11</text>
<text x="209.8" y="97.8">12</text>
<text x="210.3" y="100.3">8</text>
<text x="258.6" y="99.6">1</text>
<text x="266.2" y="99.6">3</text>
<text x="210.3" y="105.4">6</text>
<text x="210.3" y="107.9">7</text>
<text x="210.3" y="102.9">9</text>
<text x="101.3" y="108.7" transform="rotate(-90 101.3 108.7)">2</text>
<text x="196.6" y="115" transform="rotate(-90 196.6 115)">1</text>
<text x="105.7" y="146.8" transform="rotate(-90 105.7 146.8)">3</text>
<text x="98.9" y="151.6">1</text>
<text x="105.7" y="154.4" transform="rotate(-90 105.7 154.4)">2</text>
<text x="98.9" y="166.9">1</text>
<text x="105.7" y="162" transform="rotate(-90 105.7 162)">2</text>
<text x="105.7" y="169.7" transform="rotate(-90 105.7 169.7)">3</text>
</g>
<g font-size="1.8" fill="#725600">
<text x="222.4" y="60.6">GPIO4</text>
<text x="222.4" y="80.9">SCL</text>
<text x="222.4" y="83.4">SDA</text>
<text x="222.4" y="88.5">GPIO22</text>
<text x="222.4" y="93.6">GPIO25</text>
<text x="222.4" y="98.7">GPIO27</text>
<text x="222.4" y="96.1">GPIO26</text>
<text x="222.4" y="103.8">GPIO33</text>
<text x="231.3" y="106.3">GPIO34</text>
<text x="218.6" y="108.8">GPIO35</text>
</g>
<text font-size="1.8" fill="#009600" x="74.9" y="71">VBUS_DETECT</text>
<g font-size="1.4" fill="#0000c2">
<text x="102.9" y="48.2">Solder jumpers to use USB to UART</text>
<text x="246.4" y="55.4">ESP-Prog compatible (Use 5V jumper).</text>
<text x="246.4" y="58.6">See USB-UART solder jumpers</text>
<text x="246.4" y="61.9">Logic 3.3V</text>
<text x="246.4" y="63.5">Power 5V</text>
</g>
</svg>
